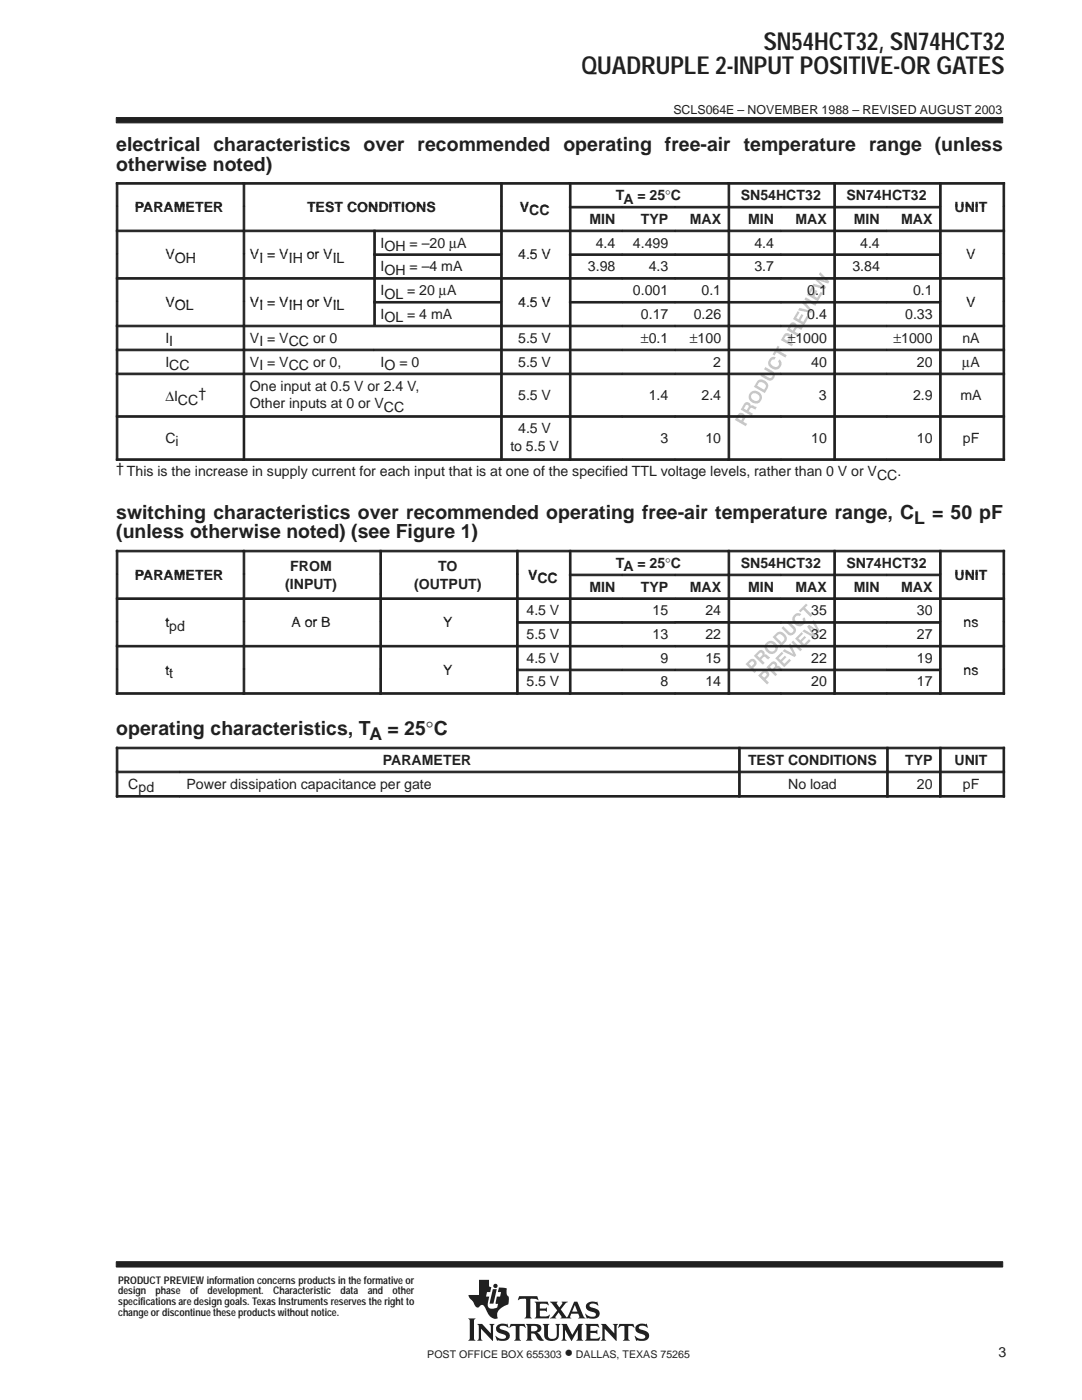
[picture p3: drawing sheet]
<svg xmlns="http://www.w3.org/2000/svg" width="216mm" height="279mm" viewBox="0 0 216 279" stroke-linecap="round" stroke-linejoin="round" font-family="sans-serif">
<g fill="#c6c8ca">
<path d="M160.8 59.3l2.1 1.3-.2 .4-2.2-1.2z"/>
<path d="M158.3 127.8l1.7 1.8-.3 .4-1.8-1.8z"/>
<path d="M147.4 82.5a.84 .84 0 0 1 1 .1 .84 .84 0 0 1 .2 1l-.3 .6 .8 .4-.3 .5-2.2-1.3zM147.6 83a.37 .37 0 0 1 .5 0 .37 .37 0 0 1 .1 .5l-.3 .4-.6-.3z" fill-rule="evenodd"/>
<path d="M148.6 80.4l.3-.1a.7 .7 0 0 1 .9 .7l.3-.1 .9 .3-.3 .5-.7-.3-.3 .2-.3 .5 .8 .5-.2 .4-2.2-1.2zM148.8 80.9l.3-.1 .3 .2-.4 .9-.6-.4z" fill-rule="evenodd"/>
<path d="M149.7 78.4a1.33 1.33 0 0 1 2.1 .1 1.33 1.33 0 0 1-.7 2 1.46 1.46 0 0 1-1.7-1.5zM150.1 78.6a.86 .86 0 0 1 1.3 .2 .86 .86 0 0 1-.3 1.2 .99 .99 0 0 1-1.2-1.2z" fill-rule="evenodd"/>
<path d="M151.2 76l.7-.3a1.27 1.27 0 0 1 1.2 .7 1.27 1.27 0 0 1-.1 1.3l-.4 .8-2.2-1.3zM151.4 76.4a.86 .86 0 0 1 1 .1 .86 .86 0 0 1 .3 .9l-.2 .4-1.4-.8z" fill-rule="evenodd"/>
<path d="M152.7 73.2l1.8 1.1 .1 .5v.4a1.1 1.1 0 0 1-.9 .8l-.5-.1-1.5-.9 .3-.5 1.3 .8a.51 .51 0 0 0 .7 0 .51 .51 0 0 0 .1-.6l-1.6-1z" fill-rule="evenodd"/>
<path d="M153.7 71.5a.9 .9 0 0 1 1.1-.2l-.3 .5a.63 .63 0 0 0-.6 .2 .63 .63 0 0 0-.1 .6l.1 .1a.9 .9 0 0 0 1.4 .3l.2-.4-.2-.4 .2-.5 .4 .4v.4l-.1 .7-.5 .4a1.5 1.5 0 0 1-2-1.3z" fill-rule="evenodd"/>
<path d="M155.2 69l.4 .2-.4 .7 1.8 1-.3 .5-1.8-1.1-.3 .7-.4-.3z" fill-rule="evenodd"/>
<path d="M156.6 66.6l.4-.1a.82 .82 0 0 1 .7 .3 .82 .82 0 0 1 .1 .9l-.3 .5 .8 .5-.3 .4-2.2-1.2zM156.7 67.1l.4-.1 .3 .2-.3 .8-.6-.4z" fill-rule="evenodd"/>
<path d="M157.8 64.5l.6-.2a.69 .69 0 0 1 .6 .8l.3-.1 .9 .3-.3 .5-.2-.1a.62 .62 0 0 0-.8-.1l-.3 .6 .8 .5-.2 .4-2.2-1.2zM158 65l.3-.1a.33 .33 0 0 1 .2 .5l-.3 .6-.6-.4z" fill-rule="evenodd"/>
<path d="M159.2 62.1l.3 .2-.6 1.2 .4 .2 .6-1 .4 .2-.6 1 .6 .4 .7-1.2 .4 .2-1 1.6-2.2-1.2z" fill-rule="evenodd"/>
<path d="M160.4 60l1.7 2-.2 .4-2.7-.5 .3-.5 1.9 .5-1.3-1.4z" fill-rule="evenodd"/>
<path d="M161.9 57.3l.4 .2-.6 1.1 .4 .3 .6-1 .4 .2-.6 1 .6 .3 .7-1.2 .4 .3-1 1.6-2.2-1.2z" fill-rule="evenodd"/>
<path d="M163.7 54.3l1.8 1.9-.3 .4-1.8-.6 1.4 1.3-.2 .4-2.5-.6 .2-.5 1.8 .5-1.4-1.2 .3-.5 1.7 .6-1.3-1.2z" fill-rule="evenodd"/>
<path d="M149.6 131.7l.6-.2a.82 .82 0 0 1 .7 .5 .82 .82 0 0 1-.2 .9l-.4 .4 .6 .7-.4 .3-1.7-1.8zM149.9 132.1l.2-.1 .4 .3-.5 .7-.6-.5z" fill-rule="evenodd"/>
<path d="M150.4 130.9l1.1-1.1 .5-.1 .3 .2a.6 .6 0 0 1 .2 .7h.4l.8 .6-.4 .4-.7-.5h-.3l-.4 .5 .7 .7-.4 .4zM151.1 130.8l.5-.5h.3a.34 .34 0 0 1 .1 .6l-.4 .4z" fill-rule="evenodd"/>
<path d="M152.9 128.3a1.35 1.35 0 0 1 1.8-.1 1.35 1.35 0 0 1 .3 1.7 1.21 1.21 0 0 1-1.3 .6 1.46 1.46 0 0 1-1-1.8zM153.3 128.6l.4-.2 .6 .2a.82 .82 0 0 1 .3 1.1 .61 .61 0 0 1-.8 .3l-.7-.7v-.4z" fill-rule="evenodd"/>
<path d="M154.2 127.1l1-.9 .8-.1a1.33 1.33 0 0 1 .9 1.8l-1 1zM154.8 127.1l.4-.4a.84 .84 0 0 1 1 .2 .84 .84 0 0 1 .1 1.1l-.3 .2z" fill-rule="evenodd"/>
<path d="M156.3 125l1.2 1.2a.5 .5 0 0 0 .6 0 .5 .5 0 0 0 .2-.6l-1.3-1.3 .4-.4 1.2 1.3a.84 .84 0 0 1 0 1.2l-.6 .4-.7-.1-1.4-1.4z" fill-rule="evenodd"/>
<path d="M158.4 122.8a1.02 1.02 0 0 1 1.4-.3l-.3 .5a.63 .63 0 0 0-.7 0 .63 .63 0 0 0-.2 .7 .82 .82 0 0 0 .7 .8 .82 .82 0 0 0 .9-.5l-.1-.5 .4-.3 .2 .4v.4l-.6 .8a1.01 1.01 0 0 1-1.1 .1 1.29 1.29 0 0 1-.6-2.1z" fill-rule="evenodd"/>
<path d="M160.8 120.5l.4 .3-.6 .5 1.5 1.5-.4 .3-1.4-1.4-.6 .5-.3-.3z" fill-rule="evenodd"/>
<path d="M151.3 134.8l.9-.9 .6-.1a.81 .81 0 0 1 .6 .5 .81 .81 0 0 1-.2 .8l-.4 .5 .6 .6-.3 .4zM152 134.8l.5-.5h.3l.2 .3-.5 .7z" fill-rule="evenodd"/>
<path d="M152.9 133.2l1.1-1.1 .6-.1a.69 .69 0 0 1 .4 .9h.4l.8 .6-.4 .4-.5-.4a.34 .34 0 0 0-.5 0l-.4 .4 .7 .7-.4 .3zM154.1 132.6a.34 .34 0 0 1 .5 0 .34 .34 0 0 1-.1 .5l-.4 .5-.5-.5z" fill-rule="evenodd"/>
<path d="M154.7 131.4l1.3-1.3 .3 .3-.9 .9 .4 .4 .8-.8 .3 .3-.8 .8 .4 .5 1-1 .3 .3-1.3 1.4z" fill-rule="evenodd"/>
<path d="M157.7 128.4l1.2 2.4-.4 .3-2.4-1.1 .4-.4 1.8 .9-1-1.7z" fill-rule="evenodd"/>
<path d="M158.6 127.5l1.3-1.3 .3 .3-.9 .9 .4 .4 .8-.9 .4 .3-.9 .9 .5 .4 .9-.9 .4 .3-1.4 1.3z" fill-rule="evenodd"/>
<path d="M160.1 126l.4-.4 1.5 1-1-1.5 .4-.4 1.5 1-.9-1.6 .4-.4 1.2 2.3-.3 .4-1.6-1.1 1 1.6-.3 .4z" fill-rule="evenodd"/>
</g>
<g fill="#231f20" stroke="#231f20" stroke-width=".2">
<path d="M23.2 23.5h176.9v1h-176.9z" fill-rule="evenodd"/>
<path d="M23.2 251.8h176.9v1.1h-176.9z" fill-rule="evenodd"/>
</g>
<g fill="#231f20">
<path d="M98.3 257.3h.8l-.6 2.9h-.8z"/>
<path d="M104.9 264.2h1.9a.9 .9 0 0 1 1 .4 .9 .9 0 0 1 0 1.1l-.7 .2 .5 .4 .9 1.2a1.2 1.2 0 0 1-1.6-1l-.3-.3-.6-.1v1l.3 .5h-1.4l.3-.6v-2.3z" fill-rule="evenodd"/>
<path d="M109.7 259.8h1.6l-.2 .3 .5 .8 .6-.8-.1-.3h1.2l-.4 .3-1 1.2 1.2 1.6 1.5-3.1h.6l1.2 2.9 .4 .4-1.4-.1a.22 .22 0 0 0 .2-.1 .22 .22 0 0 0 0-.3l-.2-.4h-1.4l-.2 .7 .2 .2h-2.2l.2-.3-.5-.9-.7 .9 .2 .3h-1.3l.6-.4 .9-1.2z" fill-rule="evenodd"/>
<path d="M127 264.6a1.74 1.74 0 0 1 1.6-.4l.3 .1 .1-.1 .3 .8h-.1a1.2 1.2 0 0 0-1.7-.1 1.47 1.47 0 0 0 1.3 .7 1.03 1.03 0 0 1 .7 1.2 1.03 1.03 0 0 1-1.2 .8l-1.1-.1-.2 .1-.4-1 .9 .5 .9 .1a.45 .45 0 0 0 .4-.6 .45 .45 0 0 0-.6-.3l-.2-.1a1.11 1.11 0 0 1-1.2-1.4z" fill-rule="evenodd"/>
<path d="M123.6 264.2h2.8l.2 .8-.6-.4h-.5l-.1 .2v2.4l.3 .4h-1.4l.3-.4v-2.4l-.1-.2h-.5l-.7 .4z" fill-rule="evenodd"/>
<path d="M116.7 264.2h2.6l.2 .8-.6-.4-1.1 .1v.9h1.1l.3-.2v.9l-.4-.3h-1v1.1l1.3 .1 .7-.4-.3 .8h-2.8l.3-.4v-2.6z" fill-rule="evenodd"/>
<path d="M119.9 264.2h1l1.7 1.9v-1.5l-.3-.4h1l-.3 .4v3l-2.3-2.4v2l.3 .4h-1.1l.3-.4v-2.6z" fill-rule="evenodd"/>
<path d="M112 264.2h1.1l1.1 2.2 1.2-2.2h1l-.3 .4v2.6l.3 .4h-1.4l.3-.4v-1.8l-1.3 2.2-1.3-2.2v1.7l.4 .5h-1.1l.3-.6v-2.3z" fill-rule="evenodd"/>
<path d="M99.2 264.6a1.71 1.71 0 0 1 1.7-.4l.2 .1 .1-.1 .3 .8-.6-.3-.8-.1a.41 .41 0 0 0-.4 .5 .41 .41 0 0 0 .5 .3 1.29 1.29 0 0 1 1.5 1.4 1.08 1.08 0 0 1-1.2 .8l-1.1-.1-.2 .1-.4-1 .8 .5 .5 .1 .6-.1 .3-.2a.72 .72 0 0 0-.9-.7 .99 .99 0 0 1-1-.5 .99 .99 0 0 1 .1-1.1z" fill-rule="evenodd"/>
<path d="M101.9 264.2h2.8l.2 .8-.7-.4h-.4l-.1 .2v2.4l.3 .4h-1.4l.3-.4v-2.4l-.1-.2h-.5l-.7 .4z" fill-rule="evenodd"/>
<path d="M108.3 264.2h1.3l-.3 .4v2a.65 .65 0 0 0 .7 .6h.6l.4-.4 .1-2.1-.3-.5h1l-.3 .4v1.8a1.54 1.54 0 0 1-2.4 1l-.5-.7v-2.1z" fill-rule="evenodd"/>
<path d="M95.2 264.2h1l1.7 1.9v-1.5l-.3-.4h1.1l-.3 .4v3l-2.4-2.4v2l.3 .4h-1.1l.3-.6v-2.3z" fill-rule="evenodd"/>
<path d="M93.4 263.1h1.5l-.3 .4v3.7l.3 .4h-1.5l.3-.4v-3.7z" fill-rule="evenodd"/>
<path d="M103.6 258.7h3.6l.2 .8-.4-.3-1.2 .1v3.5l.3 .3h-1.4l.2-.2 .1-.3v-3.2l-.1-.2h-.8l-.7 .3z" fill-rule="evenodd"/>
<path d="M106.7 259.8h2.6l.1 .7-.5-.3-1.2 .1v.8h1.1l.3-.2v.9l-.4-.2h-1v1l.2 .1h1.2l.5-.3h.1l-.2 .7h-2.8l.3-.5v-2.3z" fill-rule="evenodd"/>
<path d="M117.1 260.2a2.08 2.08 0 0 1 1.9-.3l.2-.2 .1 .9a1.22 1.22 0 0 0-1.7-.1 .82 .82 0 0 0 .9 .6 1.06 1.06 0 0 1 1.2 1.1 1.06 1.06 0 0 1-1.2 1l-1.2-.1-.2 .1-.3-1 .8 .5 .8 .1a.46 .46 0 0 0 .5-.5 .46 .46 0 0 0-.5-.4l-.2-.1a1.11 1.11 0 0 1-1.2-1.5z" fill-rule="evenodd"/>
<path d="M95.6 255.4h2v1.3l.4 .2-.2 1h-.6l-.2 .9h.6l-.3 1.2 .1 .7a.9 .9 0 0 0 1.2 .4l.6-.1 .2-.8-.5-.1 .2-1.3h.7l.2-.9h-.7l.3-1 1.5 .2v1.1l.2 .4 .2 .2v.7a.81 .81 0 0 1-.6 1 2.73 2.73 0 0 0-1.7 1.7l.1 .9h-.1a1.81 1.81 0 0 1-2.1-1.5l-.3-.6a.7 .7 0 0 0-.6-.6 .7 .7 0 0 0-.7 .5 1.12 1.12 0 0 1-1.1-1l-.7-.8-.2-.7h2.1z" fill-rule="evenodd"/>
<circle cx="98.9" cy="256.6" r=".43"/>
</g>
<g fill="#fff">
<path d="M114.7 260.4l.5 1.4h-1z"/>
<path d="M106 264.7l.6-.1a.56 .56 0 0 1 .6 .5 .56 .56 0 0 1-.6 .6h-.6z" fill-rule="evenodd"/>
</g>
<g fill="#231f20" stroke="#231f20" stroke-width=".2">
<path d="M23.2 36.4h.3v4.8h-.3z" fill-rule="evenodd"/>
<path d="M23.2 36.4h25.3v.4h-25.3z" fill-rule="evenodd"/>
<path d="M48.5 36.4h.3v4.8h-.3z" fill-rule="evenodd"/>
<path d="M48.5 36.4h51.4v.4h-51.4z" fill-rule="evenodd"/>
<path d="M99.9 36.4h.3v4.8h-.3z" fill-rule="evenodd"/>
<path d="M99.9 36.4h13.7v.4h-13.7z" fill-rule="evenodd"/>
<path d="M113.6 36.4h.3v4.8h-.3z" fill-rule="evenodd"/>
<path d="M113.6 36.4h31.7v.4h-31.7z" fill-rule="evenodd"/>
<path d="M145.3 36.4h.3v4.8h-.3z" fill-rule="evenodd"/>
<path d="M145.3 36.4h21.1v.4h-21.1z" fill-rule="evenodd"/>
<path d="M166.4 36.4h.3v4.8h-.3z" fill-rule="evenodd"/>
<path d="M166.4 36.4h21.1v.4h-21.1z" fill-rule="evenodd"/>
<path d="M187.5 36.4h.3v4.8h-.3z" fill-rule="evenodd"/>
<path d="M200.1 36.4h.4v4.8h-.4z" fill-rule="evenodd"/>
<path d="M187.5 36.4h13v.4h-13z" fill-rule="evenodd"/>
<path d="M23.2 41.2h.3v4.7h-.3z" fill-rule="evenodd"/>
<path d="M48.5 41.2h.3v4.7h-.3z" fill-rule="evenodd"/>
<path d="M99.9 41.2h.3v4.7h-.3z" fill-rule="evenodd"/>
<path d="M113.6 41.2h.3v4.7h-.3z" fill-rule="evenodd"/>
<path d="M113.6 41.2h10.6v.3h-10.6z" fill-rule="evenodd"/>
<path d="M124.2 41.2h10.5v.3h-10.5z" fill-rule="evenodd"/>
<path d="M134.7 41.2h10.6v.3h-10.6z" fill-rule="evenodd"/>
<path d="M145.3 41.2h.3v4.7h-.3z" fill-rule="evenodd"/>
<path d="M145.3 41.2h10.5v.3h-10.5z" fill-rule="evenodd"/>
<path d="M155.8 41.2h10.6v.3h-10.6z" fill-rule="evenodd"/>
<path d="M166.4 41.2h.3v4.7h-.3z" fill-rule="evenodd"/>
<path d="M166.4 41.2h10.5v.3h-10.5z" fill-rule="evenodd"/>
<path d="M176.9 41.2h10.6v.3h-10.6z" fill-rule="evenodd"/>
<path d="M187.5 41.2h.3v4.7h-.3z" fill-rule="evenodd"/>
<path d="M200.1 41.2h.4v4.7h-.4z" fill-rule="evenodd"/>
<path d="M23.2 45.9h.3v4.7h-.3z" fill-rule="evenodd"/>
<path d="M23.2 45.9h25.3v.3h-25.3z" fill-rule="evenodd"/>
<path d="M48.5 45.9h.3v4.7h-.3z" fill-rule="evenodd"/>
<path d="M48.5 45.9h26.1v.3h-26.1z" fill-rule="evenodd"/>
<path d="M74.6 45.9h.3v4.7h-.3z" fill-rule="evenodd"/>
<path d="M74.6 45.9h25.3v.3h-25.3z" fill-rule="evenodd"/>
<path d="M99.9 45.9h.3v4.7h-.3z" fill-rule="evenodd"/>
<path d="M99.9 45.9h13.7v.3h-13.7z" fill-rule="evenodd"/>
<path d="M113.6 45.9h.3v4.7h-.3z" fill-rule="evenodd"/>
<path d="M113.6 45.9h10.6v.3h-10.6z" fill-rule="evenodd"/>
<path d="M124.2 45.9h10.5v.3h-10.5z" fill-rule="evenodd"/>
<path d="M134.7 45.9h10.6v.3h-10.6z" fill-rule="evenodd"/>
<path d="M145.3 45.9h.3v4.7h-.3z" fill-rule="evenodd"/>
<path d="M145.3 45.9h10.5v.3h-10.5z" fill-rule="evenodd"/>
<path d="M155.8 45.9h10.6v.3h-10.6z" fill-rule="evenodd"/>
<path d="M166.4 45.9h.3v4.7h-.3z" fill-rule="evenodd"/>
<path d="M176.9 45.9h10.6v.3h-10.6z" fill-rule="evenodd"/>
<path d="M187.5 45.9h.3v4.7h-.3z" fill-rule="evenodd"/>
<path d="M200.1 45.9h.4v4.7h-.4z" fill-rule="evenodd"/>
<path d="M187.5 45.9h13v.3h-13z" fill-rule="evenodd"/>
<path d="M23.2 50.7h.3v4.7h-.3z" fill-rule="evenodd"/>
<path d="M48.5 50.7h.3v4.7h-.3z" fill-rule="evenodd"/>
<path d="M74.6 50.7h.3v4.7h-.3z" fill-rule="evenodd"/>
<path d="M74.6 50.7h25.3v.3h-25.3z" fill-rule="evenodd"/>
<path d="M99.9 50.7h.3v4.7h-.3z" fill-rule="evenodd"/>
<path d="M113.6 50.7h.3v4.7h-.3z" fill-rule="evenodd"/>
<path d="M113.6 50.7h10.6v.3h-10.6z" fill-rule="evenodd"/>
<path d="M124.2 50.7h10.5v.3h-10.5z" fill-rule="evenodd"/>
<path d="M134.7 50.7h10.6v.3h-10.6z" fill-rule="evenodd"/>
<path d="M145.3 50.7h.3v4.7h-.3z" fill-rule="evenodd"/>
<path d="M145.3 50.7h10.5v.3h-10.5z" fill-rule="evenodd"/>
<path d="M155.8 50.7h10.6v.3h-10.6z" fill-rule="evenodd"/>
<path d="M166.4 50.7h.3v4.7h-.3z" fill-rule="evenodd"/>
<path d="M166.4 50.7h10.5v.3h-10.5z" fill-rule="evenodd"/>
<path d="M176.9 50.7h10.6v.3h-10.6z" fill-rule="evenodd"/>
<path d="M187.5 50.7h.3v4.7h-.3z" fill-rule="evenodd"/>
<path d="M200.1 50.7h.4v4.7h-.4z" fill-rule="evenodd"/>
<path d="M23.2 55.4h.3v4.7h-.3z" fill-rule="evenodd"/>
<path d="M23.2 55.4h25.3v.3h-25.3z" fill-rule="evenodd"/>
<path d="M48.5 55.4h.3v4.7h-.3z" fill-rule="evenodd"/>
<path d="M48.5 55.4h26.1v.3h-26.1z" fill-rule="evenodd"/>
<path d="M74.6 55.4h.3v4.7h-.3z" fill-rule="evenodd"/>
<path d="M74.6 55.4h25.3v.3h-25.3z" fill-rule="evenodd"/>
<path d="M99.9 55.4h.3v4.7h-.3z" fill-rule="evenodd"/>
<path d="M99.9 55.4h13.7v.3h-13.7z" fill-rule="evenodd"/>
<path d="M113.6 55.4h.3v4.7h-.3z" fill-rule="evenodd"/>
<path d="M113.6 55.4h10.6v.3h-10.6z" fill-rule="evenodd"/>
<path d="M124.2 55.4h10.5v.3h-10.5z" fill-rule="evenodd"/>
<path d="M134.7 55.4h10.6v.3h-10.6z" fill-rule="evenodd"/>
<path d="M145.3 55.4h.3v4.7h-.3z" fill-rule="evenodd"/>
<path d="M145.3 55.4h10.5v.3h-10.5z" fill-rule="evenodd"/>
<path d="M155.8 55.4h10.6v.3h-10.6z" fill-rule="evenodd"/>
<path d="M166.4 55.4h.3v4.7h-.3z" fill-rule="evenodd"/>
<path d="M166.4 55.4h10.5v.3h-10.5z" fill-rule="evenodd"/>
<path d="M176.9 55.4h10.6v.3h-10.6z" fill-rule="evenodd"/>
<path d="M187.5 55.4h.3v4.7h-.3z" fill-rule="evenodd"/>
<path d="M200.1 55.4h.4v4.7h-.4z" fill-rule="evenodd"/>
<path d="M187.5 55.4h13v.3h-13z" fill-rule="evenodd"/>
<path d="M23.2 60.2h.3v4.7h-.3z" fill-rule="evenodd"/>
<path d="M48.5 60.2h.3v4.7h-.3z" fill-rule="evenodd"/>
<path d="M74.6 60.2h.3v4.7h-.3z" fill-rule="evenodd"/>
<path d="M74.6 60.2h25.3v.3h-25.3z" fill-rule="evenodd"/>
<path d="M99.9 60.2h.3v4.7h-.3z" fill-rule="evenodd"/>
<path d="M113.6 60.2h.3v4.7h-.3z" fill-rule="evenodd"/>
<path d="M113.6 60.2h10.6v.3h-10.6z" fill-rule="evenodd"/>
<path d="M124.2 60.2h10.5v.3h-10.5z" fill-rule="evenodd"/>
<path d="M134.7 60.2h10.6v.3h-10.6z" fill-rule="evenodd"/>
<path d="M145.3 60.2h.3v4.7h-.3z" fill-rule="evenodd"/>
<path d="M145.3 60.2h10.5v.3h-10.5z" fill-rule="evenodd"/>
<path d="M155.8 60.2h10.6v.3h-10.6z" fill-rule="evenodd"/>
<path d="M166.4 60.2h.3v4.7h-.3z" fill-rule="evenodd"/>
<path d="M166.4 60.2h10.5v.3h-10.5z" fill-rule="evenodd"/>
<path d="M176.9 60.2h10.6v.3h-10.6z" fill-rule="evenodd"/>
<path d="M187.5 60.2h.3v4.7h-.3z" fill-rule="evenodd"/>
<path d="M200.1 60.2h.4v4.7h-.4z" fill-rule="evenodd"/>
<path d="M23.2 64.9h.3v4.8h-.3z" fill-rule="evenodd"/>
<path d="M23.2 64.9h25.3v.3h-25.3z" fill-rule="evenodd"/>
<path d="M48.5 64.9h.3v4.8h-.3z" fill-rule="evenodd"/>
<path d="M48.5 64.9h51.4v.3h-51.4z" fill-rule="evenodd"/>
<path d="M99.9 64.9h.3v4.8h-.3z" fill-rule="evenodd"/>
<path d="M99.9 64.9h13.7v.3h-13.7z" fill-rule="evenodd"/>
<path d="M113.6 64.9h.3v4.8h-.3z" fill-rule="evenodd"/>
<path d="M113.6 64.9h10.6v.3h-10.6z" fill-rule="evenodd"/>
<path d="M124.2 64.9h10.5v.3h-10.5z" fill-rule="evenodd"/>
<path d="M134.7 64.9h10.6v.3h-10.6z" fill-rule="evenodd"/>
<path d="M145.3 64.9h.3v4.8h-.3z" fill-rule="evenodd"/>
<path d="M145.3 64.9h10.5v.3h-10.5z" fill-rule="evenodd"/>
<path d="M155.8 64.9h10.6v.3h-10.6z" fill-rule="evenodd"/>
<path d="M166.4 64.9h.3v4.8h-.3z" fill-rule="evenodd"/>
<path d="M166.4 64.9h10.5v.3h-10.5z" fill-rule="evenodd"/>
<path d="M176.9 64.9h10.6v.3h-10.6z" fill-rule="evenodd"/>
<path d="M187.5 64.9h.3v4.8h-.3z" fill-rule="evenodd"/>
<path d="M200.1 64.9h.4v4.8h-.4z" fill-rule="evenodd"/>
<path d="M23.2 69.7h.3v4.7h-.3z" fill-rule="evenodd"/>
<path d="M23.2 69.7h25.3v.3h-25.3z" fill-rule="evenodd"/>
<path d="M48.5 69.7h.3v4.7h-.3z" fill-rule="evenodd"/>
<path d="M48.5 69.7h26.1v.3h-26.1z" fill-rule="evenodd"/>
<path d="M74.6 69.7h25.3v.3h-25.3z" fill-rule="evenodd"/>
<path d="M99.9 69.7h.3v4.7h-.3z" fill-rule="evenodd"/>
<path d="M99.9 69.7h13.7v.3h-13.7z" fill-rule="evenodd"/>
<path d="M113.6 69.7h.3v4.7h-.3z" fill-rule="evenodd"/>
<path d="M113.6 69.7h10.6v.3h-10.6z" fill-rule="evenodd"/>
<path d="M124.2 69.7h10.5v.3h-10.5z" fill-rule="evenodd"/>
<path d="M134.7 69.7h10.6v.3h-10.6z" fill-rule="evenodd"/>
<path d="M145.3 69.7h.3v4.7h-.3z" fill-rule="evenodd"/>
<path d="M145.3 69.7h10.5v.3h-10.5z" fill-rule="evenodd"/>
<path d="M155.8 69.7h10.6v.3h-10.6z" fill-rule="evenodd"/>
<path d="M166.4 69.7h.3v4.7h-.3z" fill-rule="evenodd"/>
<path d="M166.4 69.7h10.5v.3h-10.5z" fill-rule="evenodd"/>
<path d="M176.9 69.7h10.6v.3h-10.6z" fill-rule="evenodd"/>
<path d="M187.5 69.7h.3v4.7h-.3z" fill-rule="evenodd"/>
<path d="M200.1 69.7h.4v4.7h-.4z" fill-rule="evenodd"/>
<path d="M187.5 69.7h13v.3h-13z" fill-rule="evenodd"/>
<path d="M23.2 74.5h.3v8.4h-.3z" fill-rule="evenodd"/>
<path d="M23.2 74.5h25.3v.3h-25.3z" fill-rule="evenodd"/>
<path d="M48.5 74.5h.3v8.4h-.3z" fill-rule="evenodd"/>
<path d="M48.5 74.5h51.4v.3h-51.4z" fill-rule="evenodd"/>
<path d="M99.9 74.5h.3v8.4h-.3z" fill-rule="evenodd"/>
<path d="M99.9 74.5h13.7v.3h-13.7z" fill-rule="evenodd"/>
<path d="M113.6 74.5h.3v8.4h-.3z" fill-rule="evenodd"/>
<path d="M113.6 74.5h10.6v.3h-10.6z" fill-rule="evenodd"/>
<path d="M124.2 74.5h10.5v.3h-10.5z" fill-rule="evenodd"/>
<path d="M134.7 74.5h10.6v.3h-10.6z" fill-rule="evenodd"/>
<path d="M145.3 74.5h.3v8.4h-.3z" fill-rule="evenodd"/>
<path d="M145.3 74.5h10.5v.3h-10.5z" fill-rule="evenodd"/>
<path d="M155.8 74.5h10.6v.3h-10.6z" fill-rule="evenodd"/>
<path d="M166.4 74.5h.3v8.4h-.3z" fill-rule="evenodd"/>
<path d="M166.4 74.5h10.5v.3h-10.5z" fill-rule="evenodd"/>
<path d="M176.9 74.5h10.6v.3h-10.6z" fill-rule="evenodd"/>
<path d="M187.5 74.5h.3v8.4h-.3z" fill-rule="evenodd"/>
<path d="M200.1 74.5h.4v8.4h-.4z" fill-rule="evenodd"/>
<path d="M187.5 74.5h13v.3h-13z" fill-rule="evenodd"/>
<path d="M23.2 83h.3v8.9h-.3z" fill-rule="evenodd"/>
<path d="M23.2 83h25.3v.3h-25.3z" fill-rule="evenodd"/>
<path d="M23.2 91.6h25.3v.3h-25.3z" fill-rule="evenodd"/>
<path d="M48.5 83h51.4v.3h-51.4z" fill-rule="evenodd"/>
<path d="M48.5 91.6h51.4v.3h-51.4z" fill-rule="evenodd"/>
<path d="M99.9 83h.3v8.9h-.3z" fill-rule="evenodd"/>
<path d="M99.9 83h13.7v.3h-13.7z" fill-rule="evenodd"/>
<path d="M99.9 91.6h13.7v.3h-13.7z" fill-rule="evenodd"/>
<path d="M113.6 83h.3v8.9h-.3z" fill-rule="evenodd"/>
<path d="M113.6 83h10.6v.3h-10.6z" fill-rule="evenodd"/>
<path d="M113.6 91.6h10.6v.3h-10.6z" fill-rule="evenodd"/>
<path d="M124.2 83h10.5v.3h-10.5z" fill-rule="evenodd"/>
<path d="M124.2 91.6h10.5v.3h-10.5z" fill-rule="evenodd"/>
<path d="M134.7 83h10.6v.3h-10.6z" fill-rule="evenodd"/>
<path d="M134.7 91.6h10.6v.3h-10.6z" fill-rule="evenodd"/>
<path d="M145.3 83h.3v8.9h-.3z" fill-rule="evenodd"/>
<path d="M145.3 83h10.5v.3h-10.5z" fill-rule="evenodd"/>
<path d="M145.3 91.6h10.5v.3h-10.5z" fill-rule="evenodd"/>
<path d="M155.8 83h10.6v.3h-10.6z" fill-rule="evenodd"/>
<path d="M155.8 91.6h10.6v.3h-10.6z" fill-rule="evenodd"/>
<path d="M166.4 83h.3v8.9h-.3z" fill-rule="evenodd"/>
<path d="M166.4 83h10.5v.3h-10.5z" fill-rule="evenodd"/>
<path d="M166.4 91.6h10.5v.3h-10.5z" fill-rule="evenodd"/>
<path d="M176.9 83h10.6v.3h-10.6z" fill-rule="evenodd"/>
<path d="M176.9 91.6h10.6v.3h-10.6z" fill-rule="evenodd"/>
<path d="M187.5 83h.3v8.9h-.3z" fill-rule="evenodd"/>
<path d="M200.1 83h.4v8.9h-.4z" fill-rule="evenodd"/>
<path d="M187.5 83h13v.3h-13z" fill-rule="evenodd"/>
<path d="M187.5 91.6h13v.3h-13z" fill-rule="evenodd"/>
<path d="M23.2 109.8h.3v4.8h-.3z" fill-rule="evenodd"/>
<path d="M23.2 109.8h25.3v.3h-25.3z" fill-rule="evenodd"/>
<path d="M48.5 109.8h.3v4.8h-.3z" fill-rule="evenodd"/>
<path d="M48.5 109.8h27.3v.3h-27.3z" fill-rule="evenodd"/>
<path d="M75.8 109.8h.3v4.8h-.3z" fill-rule="evenodd"/>
<path d="M75.8 109.8h27.3v.3h-27.3z" fill-rule="evenodd"/>
<path d="M103.1 109.8h.3v4.8h-.3z" fill-rule="evenodd"/>
<path d="M103.1 109.8h10.5v.3h-10.5z" fill-rule="evenodd"/>
<path d="M113.6 109.8h.3v4.8h-.3z" fill-rule="evenodd"/>
<path d="M113.6 109.8h31.7v.3h-31.7z" fill-rule="evenodd"/>
<path d="M145.3 109.8h.3v4.8h-.3z" fill-rule="evenodd"/>
<path d="M145.3 109.8h21.1v.3h-21.1z" fill-rule="evenodd"/>
<path d="M166.4 109.8h.3v4.8h-.3z" fill-rule="evenodd"/>
<path d="M166.4 109.8h21.1v.3h-21.1z" fill-rule="evenodd"/>
<path d="M187.5 109.8h.3v4.8h-.3z" fill-rule="evenodd"/>
<path d="M200.1 109.8h.4v4.8h-.4z" fill-rule="evenodd"/>
<path d="M187.5 109.8h13v.3h-13z" fill-rule="evenodd"/>
<path d="M23.2 114.6h.3v4.7h-.3z" fill-rule="evenodd"/>
<path d="M48.5 114.6h.3v4.7h-.3z" fill-rule="evenodd"/>
<path d="M75.8 114.6h.3v4.7h-.3z" fill-rule="evenodd"/>
<path d="M103.1 114.6h.3v4.7h-.3z" fill-rule="evenodd"/>
<path d="M113.6 114.6h.3v4.7h-.3z" fill-rule="evenodd"/>
<path d="M113.6 114.6h10.6v.3h-10.6z" fill-rule="evenodd"/>
<path d="M124.2 114.6h10.5v.3h-10.5z" fill-rule="evenodd"/>
<path d="M134.7 114.6h10.6v.3h-10.6z" fill-rule="evenodd"/>
<path d="M145.3 114.6h.3v4.7h-.3z" fill-rule="evenodd"/>
<path d="M145.3 114.6h10.5v.3h-10.5z" fill-rule="evenodd"/>
<path d="M155.8 114.6h10.6v.3h-10.6z" fill-rule="evenodd"/>
<path d="M166.4 114.6h.3v4.7h-.3z" fill-rule="evenodd"/>
<path d="M166.4 114.6h10.5v.3h-10.5z" fill-rule="evenodd"/>
<path d="M176.9 114.6h10.6v.3h-10.6z" fill-rule="evenodd"/>
<path d="M187.5 114.6h.3v4.7h-.3z" fill-rule="evenodd"/>
<path d="M200.1 114.6h.4v4.7h-.4z" fill-rule="evenodd"/>
<path d="M23.2 119.3h.3v4.7h-.3z" fill-rule="evenodd"/>
<path d="M23.2 119.3h25.3v.3h-25.3z" fill-rule="evenodd"/>
<path d="M48.5 119.3h.3v4.7h-.3z" fill-rule="evenodd"/>
<path d="M48.5 119.3h27.3v.3h-27.3z" fill-rule="evenodd"/>
<path d="M75.8 119.3h.3v4.7h-.3z" fill-rule="evenodd"/>
<path d="M75.8 119.3h27.3v.3h-27.3z" fill-rule="evenodd"/>
<path d="M103.1 119.3h.3v4.7h-.3z" fill-rule="evenodd"/>
<path d="M103.1 119.3h10.5v.3h-10.5z" fill-rule="evenodd"/>
<path d="M113.6 119.3h.3v4.7h-.3z" fill-rule="evenodd"/>
<path d="M113.6 119.3h10.6v.3h-10.6z" fill-rule="evenodd"/>
<path d="M124.2 119.3h10.5v.3h-10.5z" fill-rule="evenodd"/>
<path d="M134.7 119.3h10.6v.3h-10.6z" fill-rule="evenodd"/>
<path d="M145.3 119.3h.3v4.7h-.3z" fill-rule="evenodd"/>
<path d="M145.3 119.3h10.5v.3h-10.5z" fill-rule="evenodd"/>
<path d="M155.8 119.3h10.6v.3h-10.6z" fill-rule="evenodd"/>
<path d="M166.4 119.3h.3v4.7h-.3z" fill-rule="evenodd"/>
<path d="M166.4 119.3h10.5v.3h-10.5z" fill-rule="evenodd"/>
<path d="M176.9 119.3h10.6v.3h-10.6z" fill-rule="evenodd"/>
<path d="M187.5 119.3h.3v4.7h-.3z" fill-rule="evenodd"/>
<path d="M200.1 119.3h.4v4.7h-.4z" fill-rule="evenodd"/>
<path d="M187.5 119.3h13v.3h-13z" fill-rule="evenodd"/>
<path d="M23.2 124.1h.3v4.7h-.3z" fill-rule="evenodd"/>
<path d="M48.5 124.1h.3v4.7h-.3z" fill-rule="evenodd"/>
<path d="M75.8 124.1h.3v4.7h-.3z" fill-rule="evenodd"/>
<path d="M103.1 124.1h.3v4.7h-.3z" fill-rule="evenodd"/>
<path d="M103.1 124.1h10.5v.3h-10.5z" fill-rule="evenodd"/>
<path d="M113.6 124.1h.3v4.7h-.3z" fill-rule="evenodd"/>
<path d="M113.6 124.1h10.6v.3h-10.6z" fill-rule="evenodd"/>
<path d="M124.2 124.1h10.5v.3h-10.5z" fill-rule="evenodd"/>
<path d="M145.3 124.1h.3v4.7h-.3z" fill-rule="evenodd"/>
<path d="M145.3 124.1h10.5v.3h-10.5z" fill-rule="evenodd"/>
<path d="M155.8 124.1h10.6v.3h-10.6z" fill-rule="evenodd"/>
<path d="M166.4 124.1h.3v4.7h-.3z" fill-rule="evenodd"/>
<path d="M166.4 124.1h10.5v.3h-10.5z" fill-rule="evenodd"/>
<path d="M176.9 124.1h10.6v.3h-10.6z" fill-rule="evenodd"/>
<path d="M187.5 124.1h.3v4.7h-.3z" fill-rule="evenodd"/>
<path d="M200.1 124.1h.4v4.7h-.4z" fill-rule="evenodd"/>
<path d="M23.2 128.8h.3v4.7h-.3z" fill-rule="evenodd"/>
<path d="M23.2 128.8h25.3v.3h-25.3z" fill-rule="evenodd"/>
<path d="M48.5 128.8h.3v4.7h-.3z" fill-rule="evenodd"/>
<path d="M48.5 128.8h27.3v.3h-27.3z" fill-rule="evenodd"/>
<path d="M75.8 128.8h.3v4.7h-.3z" fill-rule="evenodd"/>
<path d="M75.8 128.8h27.3v.3h-27.3z" fill-rule="evenodd"/>
<path d="M103.1 128.8h.3v4.7h-.3z" fill-rule="evenodd"/>
<path d="M103.1 128.8h10.5v.3h-10.5z" fill-rule="evenodd"/>
<path d="M113.6 128.8h.3v4.7h-.3z" fill-rule="evenodd"/>
<path d="M113.6 128.8h10.6v.3h-10.6z" fill-rule="evenodd"/>
<path d="M124.2 128.8h10.5v.3h-10.5z" fill-rule="evenodd"/>
<path d="M134.7 128.8h10.6v.3h-10.6z" fill-rule="evenodd"/>
<path d="M145.3 128.8h.3v4.7h-.3z" fill-rule="evenodd"/>
<path d="M145.3 128.8h10.5v.3h-10.5z" fill-rule="evenodd"/>
<path d="M155.8 128.8h10.6v.3h-10.6z" fill-rule="evenodd"/>
<path d="M166.4 128.8h.3v4.7h-.3z" fill-rule="evenodd"/>
<path d="M166.4 128.8h10.5v.3h-10.5z" fill-rule="evenodd"/>
<path d="M176.9 128.8h10.6v.3h-10.6z" fill-rule="evenodd"/>
<path d="M187.5 128.8h.3v4.7h-.3z" fill-rule="evenodd"/>
<path d="M200.1 128.8h.4v4.7h-.4z" fill-rule="evenodd"/>
<path d="M187.5 128.8h13v.3h-13z" fill-rule="evenodd"/>
<path d="M23.2 133.5h.3v5.1h-.3z" fill-rule="evenodd"/>
<path d="M23.2 138.2h25.3v.4h-25.3z" fill-rule="evenodd"/>
<path d="M48.5 133.5h.3v5.1h-.3z" fill-rule="evenodd"/>
<path d="M48.5 138.2h27.3v.4h-27.3z" fill-rule="evenodd"/>
<path d="M75.8 133.5h.3v5.1h-.3z" fill-rule="evenodd"/>
<path d="M75.8 138.2h27.3v.4h-27.3z" fill-rule="evenodd"/>
<path d="M103.1 133.5h.3v5.1h-.3z" fill-rule="evenodd"/>
<path d="M103.1 133.5h10.5v.4h-10.5z" fill-rule="evenodd"/>
<path d="M103.1 138.2h10.5v.4h-10.5z" fill-rule="evenodd"/>
<path d="M113.6 133.5h.3v5.1h-.3z" fill-rule="evenodd"/>
<path d="M113.6 133.5h10.6v.4h-10.6z" fill-rule="evenodd"/>
<path d="M113.6 138.2h10.6v.4h-10.6z" fill-rule="evenodd"/>
<path d="M124.2 133.5h10.5v.4h-10.5z" fill-rule="evenodd"/>
<path d="M124.2 138.2h10.5v.4h-10.5z" fill-rule="evenodd"/>
<path d="M134.7 133.5h10.6v.4h-10.6z" fill-rule="evenodd"/>
<path d="M134.7 138.2h10.6v.4h-10.6z" fill-rule="evenodd"/>
<path d="M145.3 133.5h.3v5.1h-.3z" fill-rule="evenodd"/>
<path d="M145.3 133.5h10.5v.4h-10.5z" fill-rule="evenodd"/>
<path d="M145.3 138.2h10.5v.4h-10.5z" fill-rule="evenodd"/>
<path d="M155.8 133.5h10.6v.4h-10.6z" fill-rule="evenodd"/>
<path d="M155.8 138.2h10.6v.4h-10.6z" fill-rule="evenodd"/>
<path d="M166.4 133.5h.3v5.1h-.3z" fill-rule="evenodd"/>
<path d="M166.4 133.5h10.5v.4h-10.5z" fill-rule="evenodd"/>
<path d="M166.4 138.2h10.5v.4h-10.5z" fill-rule="evenodd"/>
<path d="M176.9 138.2h10.6v.4h-10.6z" fill-rule="evenodd"/>
<path d="M187.5 133.5h.3v5.1h-.3z" fill-rule="evenodd"/>
<path d="M200.1 133.5h.4v5.1h-.4z" fill-rule="evenodd"/>
<path d="M187.5 138.2h13v.4h-13z" fill-rule="evenodd"/>
<path d="M23.2 149.1h.3v4.8h-.3z" fill-rule="evenodd"/>
<path d="M23.2 149.1h124.2v.3h-124.2z" fill-rule="evenodd"/>
<path d="M147.4 149.1h.3v4.8h-.3z" fill-rule="evenodd"/>
<path d="M147.4 149.1h29.5v.3h-29.5z" fill-rule="evenodd"/>
<path d="M176.9 149.1h.3v4.8h-.3z" fill-rule="evenodd"/>
<path d="M176.9 149.1h10.6v.3h-10.6z" fill-rule="evenodd"/>
<path d="M187.5 149.1h.3v4.8h-.3z" fill-rule="evenodd"/>
<path d="M200.1 149.1h.4v4.8h-.4z" fill-rule="evenodd"/>
<path d="M187.5 149.1h13v.3h-13z" fill-rule="evenodd"/>
<path d="M23.2 153.9h.3v5.2h-.3z" fill-rule="evenodd"/>
<path d="M23.2 153.9h12.6v.3h-12.6z" fill-rule="evenodd"/>
<path d="M23.2 158.8h12.6v.3h-12.6z" fill-rule="evenodd"/>
<path d="M35.9 153.9h111.5v.3h-111.5z" fill-rule="evenodd"/>
<path d="M35.9 158.8h111.5v.3h-111.5z" fill-rule="evenodd"/>
<path d="M147.4 153.9h.3v5.2h-.3z" fill-rule="evenodd"/>
<path d="M147.4 153.9h29.5v.3h-29.5z" fill-rule="evenodd"/>
<path d="M147.4 158.8h29.5v.3h-29.5z" fill-rule="evenodd"/>
<path d="M176.9 153.9h.3v5.2h-.3z" fill-rule="evenodd"/>
<path d="M176.9 153.9h10.6v.3h-10.6z" fill-rule="evenodd"/>
<path d="M176.9 158.8h10.6v.3h-10.6z" fill-rule="evenodd"/>
<path d="M187.5 153.9h.3v5.2h-.3z" fill-rule="evenodd"/>
<path d="M200.1 153.9h.4v5.2h-.4z" fill-rule="evenodd"/>
<path d="M187.5 153.9h13v.3h-13z" fill-rule="evenodd"/>
<path d="M187.5 158.8h13v.3h-13z" fill-rule="evenodd"/>
</g>
<path d="M166.4 46.1h10.5M187.5 65.1h13M48.7 83v8.9M134.7 124.2h10.6M176.9 133.7h10.6" fill="none" stroke="#231f20" stroke-width=".32"/>
<path d="M166.4 45.9h10.5v.3h-10.5zM187.5 64.9h13v.3h-13zM48.5 83h.3v8.9h-.3zM134.7 124.1h10.6v.3h-10.6zM176.9 133.5h10.6v.4h-10.6z" fill="none" stroke="#231f20" stroke-width=".2"/>
<g font-size="4.9" fill="#231f20">
<text x="152.3" y="9.9">SN54HCT32, SN74HCT32</text>
<text x="116" y="14.8">QUADRUPLE 2-INPUT POSITIVE-OR GATES</text>
</g>
<g font-size="3.9" fill="#231f20">
<text x="23.2" y="30.2">electrical characteristics over recommended operating free-air temperature range (unless</text>
<text x="23.2" y="34.1">otherwise noted)</text>
<text x="23.2" y="103.6">switching characteristics over recommended operating free-air temperature range, C</text>
<text x="23.2" y="107.5">(unless otherwise noted) (see Figure 1)</text>
<text x="23.2" y="146.8">operating characteristics, T</text>
</g>
<g font-size="3.5" fill="#231f20">
<text x="182.4" y="104.5">L = 50 pF</text>
<text x="73.7" y="147.7">A = 25°C</text>
<text x="112.7" y="271">•</text>
</g>
<g font-size="2.8" fill="#231f20">
<text x="122.9" y="39.9">TA = 25°C</text>
<text x="147.8" y="39.9">SN54HCT32</text>
<text x="168.9" y="39.9">SN74HCT32</text>
<text x="26.9" y="42.3">PARAMETER</text>
<text x="61.3" y="42.3">TEST CONDITIONS</text>
<text x="103.7" y="42.3">VCC</text>
<text x="117.6" y="44.7">MIN</text>
<text x="127.9" y="44.7">TYP</text>
<text x="137.6" y="44.7">MAX</text>
<text x="149.3" y="44.7">MIN</text>
<text x="158.7" y="44.7">MAX</text>
<text x="170.4" y="44.7">MIN</text>
<text x="179.8" y="44.7">MAX</text>
<text x="190.5" y="42.3">UNIT</text>
<text x="33" y="51.8">VOH</text>
<text x="49.9" y="51.8">VI = VIH or VIL</text>
<text x="75.9" y="49.4">IOH = –20 µA</text>
<text x="103.4" y="51.8">4.5 V</text>
<text x="118.9" y="49.4">4.4</text>
<text x="126.3" y="49.4">4.499</text>
<text x="150.5" y="49.4">4.4</text>
<text x="171.6" y="49.4">4.4</text>
<text x="192.8" y="51.8">V</text>
<text x="75.9" y="54.1">IOH = –4 mA</text>
<text x="75.9" y="58.9">IOL = 20 µA</text>
<text x="117.3" y="54.1">3.98</text>
<text x="126.3" y="58.9">0.001</text>
<text x="129.4" y="54.1">4.3</text>
<text x="140" y="58.9">0.1</text>
<text x="150.5" y="54.1">3.7</text>
<text x="161.1" y="58.9">0.1</text>
<text x="170.1" y="54.1">3.84</text>
<text x="182.2" y="58.9">0.1</text>
<text x="33" y="61.2">VOL</text>
<text x="49.9" y="61.2">VI = VIH or VIL</text>
<text x="75.9" y="63.6">IOL = 4 mA</text>
<text x="103.4" y="61.2">4.5 V</text>
<text x="127.9" y="63.6">0.17</text>
<text x="138.4" y="63.6">0.26</text>
<text x="161.1" y="63.6">0.4</text>
<text x="180.6" y="63.6">0.33</text>
<text x="192.8" y="61.2">V</text>
<text x="33" y="68.4">II</text>
<text x="49.9" y="68.4">VI = VCC or 0</text>
<text x="103.4" y="68.4">5.5 V</text>
<text x="127.9" y="68.4">±0.1</text>
<text x="137.7" y="68.4">±100</text>
<text x="157.2" y="68.4">±1000</text>
<text x="178.3" y="68.4">±1000</text>
<text x="192" y="68.4">nA</text>
<text x="33" y="73.2">ICC</text>
<text x="49.9" y="73.2">VI = VCC or 0,</text>
<text x="49.9" y="78">One input at 0.5 V or 2.4 V,</text>
<text x="75.9" y="73.2">IO = 0</text>
<text x="103.4" y="73.2">5.5 V</text>
<text x="142.3" y="73.2">2</text>
<text x="161.9" y="73.2">40</text>
<text x="183" y="73.2">20</text>
<text x="192" y="73.2">µA</text>
<text x="33" y="80.1">∆ICC†</text>
<text x="49.9" y="81.5">Other inputs at 0 or VCC</text>
<text x="103.4" y="79.8">5.5 V</text>
<text x="129.4" y="79.8">1.4</text>
<text x="140" y="79.8">2.4</text>
<text x="163.4" y="79.8">3</text>
<text x="182.2" y="79.8">2.9</text>
<text x="191.6" y="79.8">mA</text>
<text x="33" y="88.3">Ci</text>
<text x="101.8" y="90">to 5.5 V</text>
<text x="103.4" y="86.5">4.5 V</text>
<text x="131.8" y="88.3">3</text>
<text x="140.8" y="88.3">10</text>
<text x="161.9" y="88.3">10</text>
<text x="183" y="88.3">10</text>
<text x="192.1" y="88.3">pF</text>
<text x="23.2" y="94.4">† This is the increase in supply current for each input that is at one of the specified TTL voltage levels, rather than 0 V or V</text>
<text x="175" y="95.8">CC.</text>
<text x="57.9" y="114">FROM</text>
<text x="87.4" y="114">TO</text>
<text x="122.9" y="113.3">TA = 25°C</text>
<text x="147.8" y="113.3">SN54HCT32</text>
<text x="168.9" y="113.3">SN74HCT32</text>
<text x="26.9" y="115.7">PARAMETER</text>
<text x="56.9" y="117.5">(INPUT)</text>
<text x="82.6" y="117.5">(OUTPUT)</text>
<text x="105.4" y="115.7">VCC</text>
<text x="117.6" y="118.1">MIN</text>
<text x="127.9" y="118.1">TYP</text>
<text x="137.6" y="118.1">MAX</text>
<text x="149.3" y="118.1">MIN</text>
<text x="158.7" y="118.1">MAX</text>
<text x="170.4" y="118.1">MIN</text>
<text x="179.8" y="118.1">MAX</text>
<text x="190.5" y="115.7">UNIT</text>
<text x="33" y="125.2">tpd</text>
<text x="58.2" y="125.2">A or B</text>
<text x="88.4" y="125.2">Y</text>
<text x="105.1" y="122.8">4.5 V</text>
<text x="130.2" y="122.8">15</text>
<text x="140.8" y="122.8">24</text>
<text x="161.9" y="122.8">35</text>
<text x="183" y="122.8">30</text>
<text x="192.3" y="125.2">ns</text>
<text x="105.1" y="127.5">5.5 V</text>
<text x="130.2" y="127.5">13</text>
<text x="140.8" y="127.5">22</text>
<text x="161.9" y="127.5">32</text>
<text x="183" y="127.5">27</text>
<text x="33" y="134.6">tt</text>
<text x="88.4" y="134.6">Y</text>
<text x="105.1" y="132.3">4.5 V</text>
<text x="105.1" y="137">5.5 V</text>
<text x="131.8" y="132.3">9</text>
<text x="131.8" y="137">8</text>
<text x="140.8" y="132.3">15</text>
<text x="140.8" y="137">14</text>
<text x="161.9" y="132.3">22</text>
<text x="161.9" y="137">20</text>
<text x="183" y="132.3">19</text>
<text x="183" y="137">17</text>
<text x="192.3" y="134.6">ns</text>
<text x="76.4" y="152.6">PARAMETER</text>
<text x="149.3" y="152.6">TEST CONDITIONS</text>
<text x="180.6" y="152.6">TYP</text>
<text x="190.5" y="152.6">UNIT</text>
<text x="25.6" y="157.4">Cpd</text>
<text x="37.2" y="157.4">Power dissipation capacitance per gate</text>
<text x="157.3" y="157.4">No load</text>
<text x="183" y="157.4">20</text>
<text x="192.1" y="157.4">pF</text>
<text x="199.2" y="270.8">3</text>
</g>
<text font-size="2.5" fill="#231f20" x="134.4" y="22.7">SCLS064E – NOVEMBER 1988 – REVISED AUGUST 2003</text>
<g font-size="2.1" fill="#231f20">
<text x="23.6" y="256.2">PRODUCT PREVIEW information concerns products in the formative or</text>
<text x="23.6" y="258.3">design</text>
<text x="23.6" y="260.4">specifications are design goals. Texas Instruments reserves the right to</text>
<text x="23.6" y="262.5">change or discontinue these products without notice.</text>
<text x="31" y="258.3">phase</text>
<text x="37.9" y="258.3">of development.</text>
<text x="54.5" y="258.3">Characteristic</text>
<text x="67.9" y="258.3">data</text>
<text x="73.4" y="258.3">and</text>
<text x="78.3" y="258.3">other</text>
<text x="85.3" y="271">POST OFFICE BOX 655303</text>
<text x="114.9" y="271">DALLAS, TEXAS 75265</text>
</g>
</svg>
